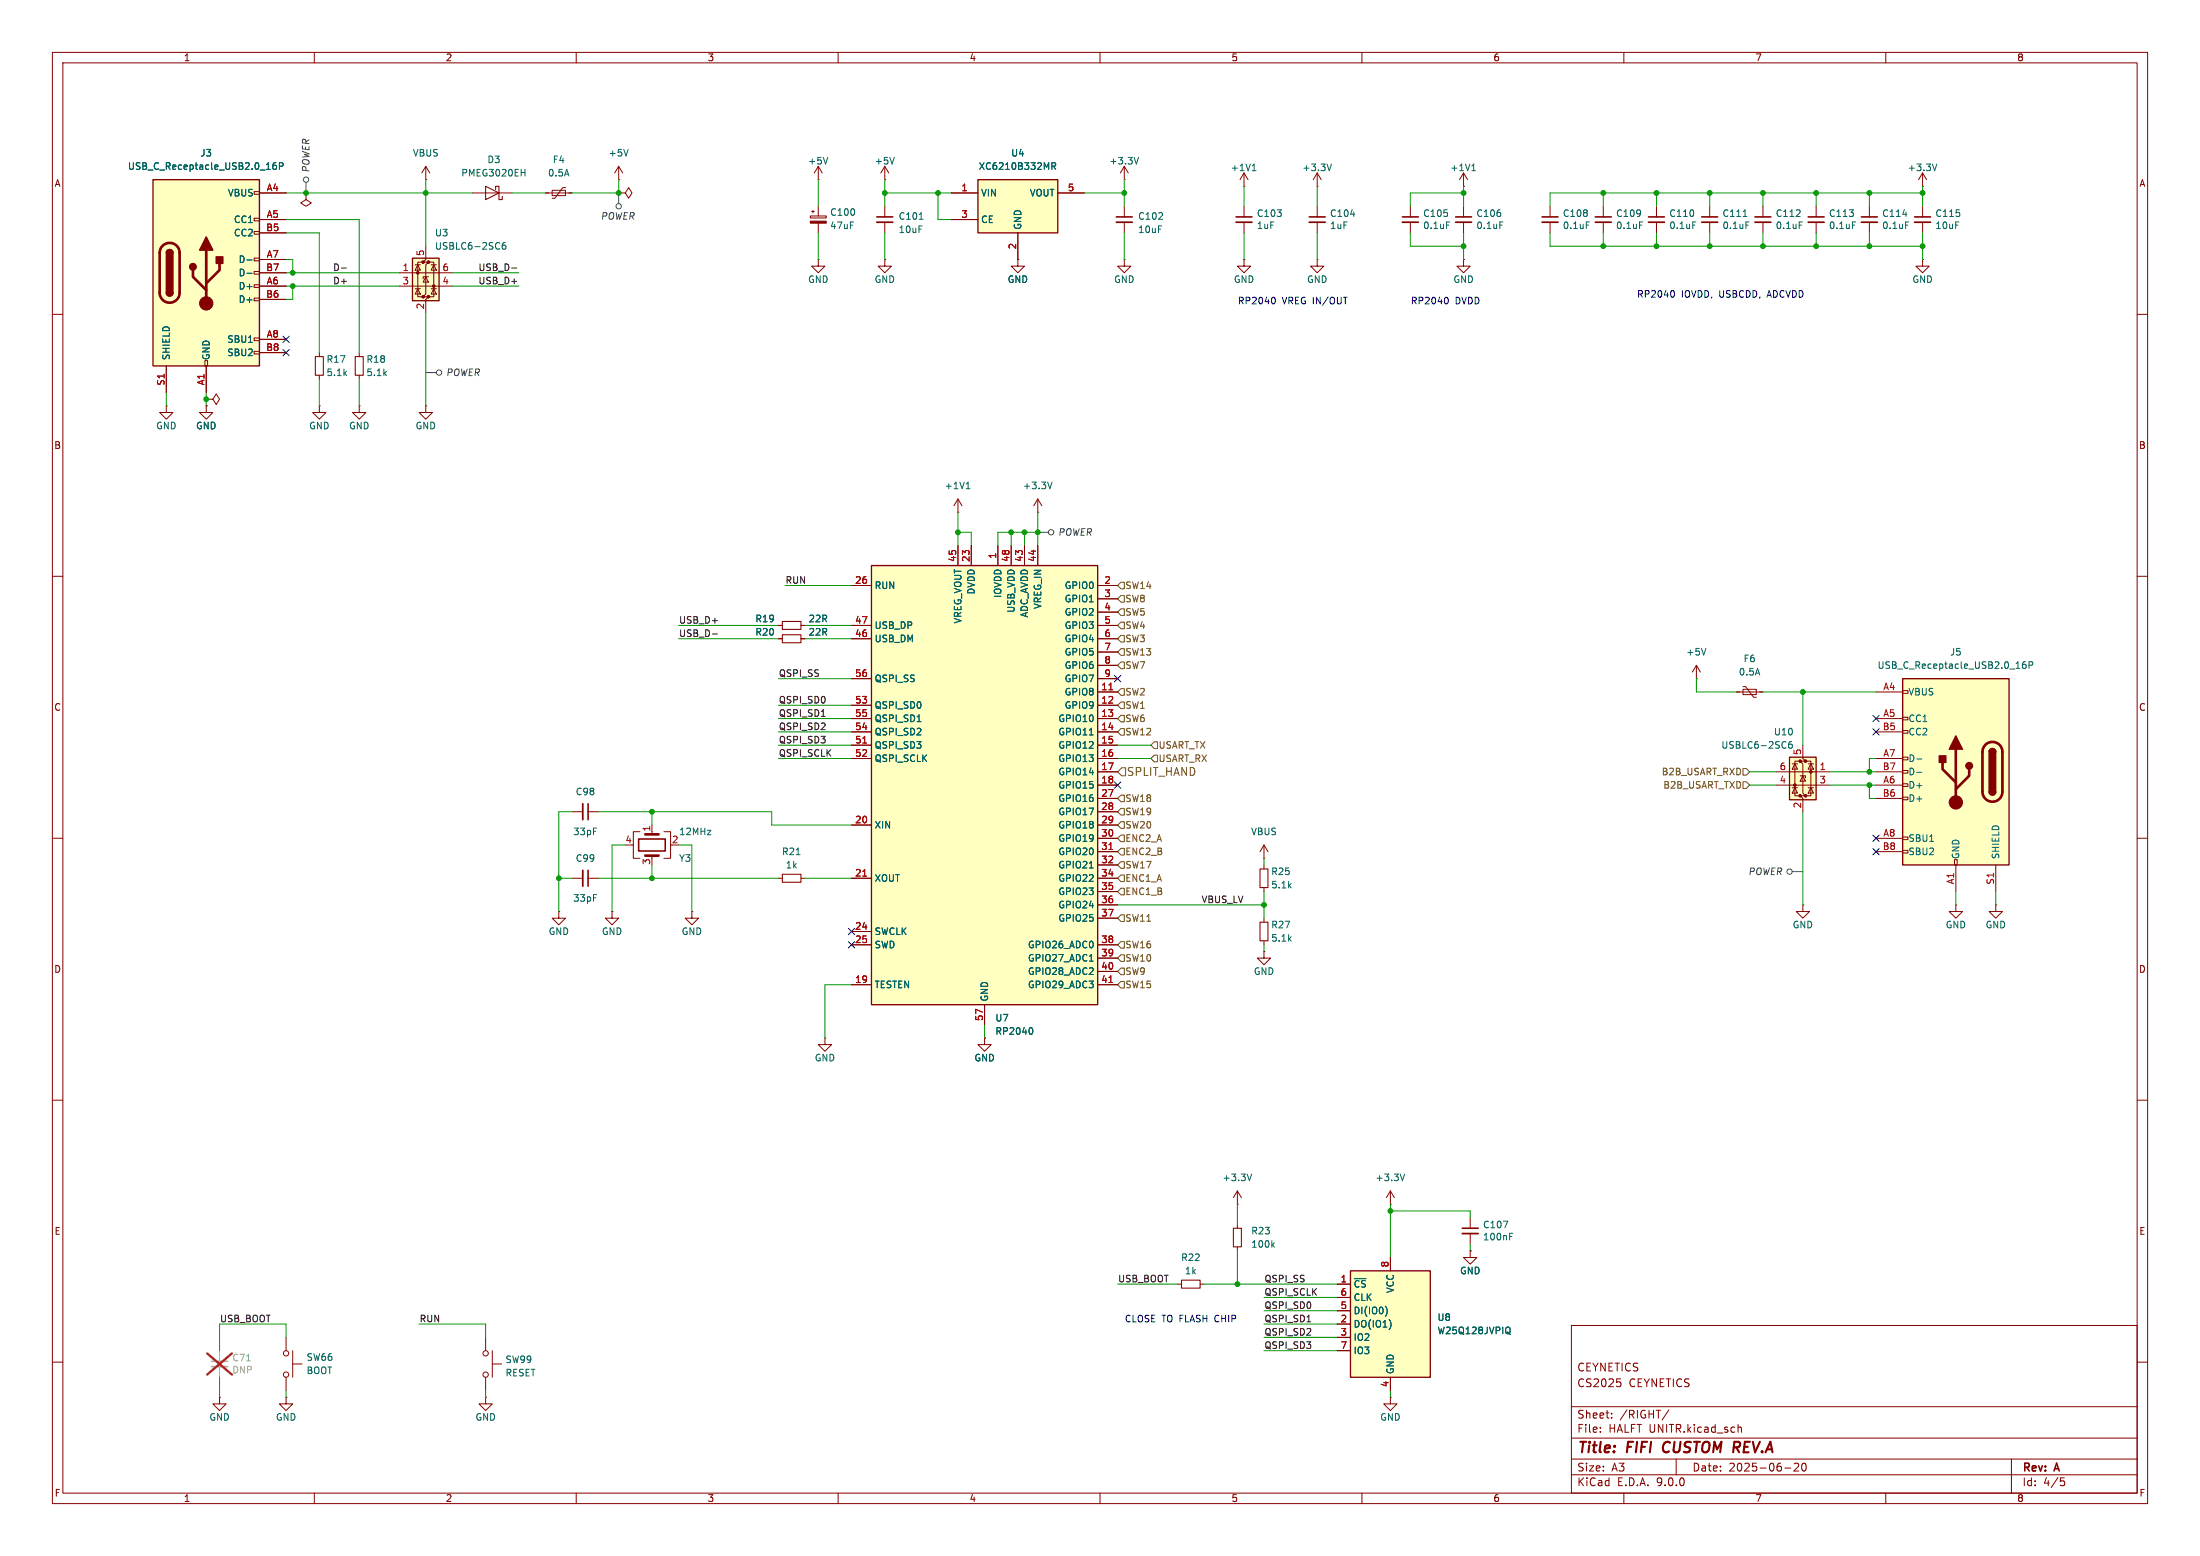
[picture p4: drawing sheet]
<svg xmlns="http://www.w3.org/2000/svg" width="420mm" height="297mm" viewBox="0 0 420 297" stroke-linecap="round" stroke-linejoin="round" font-family="sans-serif">
<g fill="none" stroke="#840000" stroke-width=".19">
<path d="M10 10h400v277h-400zM12 12h396v273h-396zM60 10v2M110 10v2M160 10v2M210 10v2M260 10v2M310 10v2M360 10v2M58.4 36.8v1.3l1 .6-1 .7-1-.7 1-.6M58.4 36.8h.1M81.3 34.3h.1"/>
<path d="M81.3 31.8l-.8 1.2M81.3 31.8l.7 1.2M81.3 31.8v2.5M316.2 39.4v2M326.4 39.4v2M336.5 39.4v2M346.7 39.4v2M316.2 42.4v2.1M326.4 42.4v2.1M336.5 42.4v2.1M346.7 42.4v2.1M10 60h2"/>
<path d="M68.6 67.3v.8M68.6 71.6v.8M408 60h2M10 110h2M408 110h2M323.8 129.5h.1M323.8 127l.8 1.3M323.8 127l-.7 1.3M323.8 127v2.5M331.5 132.1h5M332.7 131.6h2.6v1h-2.6zM332.7 131.1h.5l1.6 2h.5"/>
<path d="M10 160h2M408 160h2M132.1 174v1.3h1.2l-1.2 1.2-1.3-1.2h1.3M132.1 174h.1M148.6 167.6h.8M152.9 167.6h.8M10 210h2M408 210h2M300 253h108v32h-108zM10 260h2M300 278.5h108M300 274.5h108"/>
<path d="M300 268.5h108M305.5 273.2v.2M305.5 272.5v.1M307.7 270.5v.2M307.7 269.8v.1M308.7 263.2h.7M309.2 263.8l.2 .2v.4l-.2 .3M318.6 269.1l-1.3 1.9M320 278.5v3M331.8 271.9v1.5M331.8 272.5l.2-.1 .4 .1v.9M342.5 279.4l.6-.1 .2 .1 .1 .3-1 1.1h1"/>
<path d="M344.1 279.4l.2-.1a.8 .8 0 0 1 .5 .7 .8 .8 0 0 1-.5 .8l-.2-.2-.2-.4zM384 278.5v6.5M408 260h2M60 285v2M110 285v2M160 285v2M210 285v2M260 285v2M300 281.5h108M310 285v2M340.7 280.2h1.2M360 285v2"/>
<path d="M393.4 282.1h.7M393.5 282.7h.4l.3 .2-.2 .6-.5 .1"/>
</g>
<path d="M317.7 275.5a1.27 1.27 0 0 0 0 1.6" fill="none" stroke="#840000" stroke-width=".4"/>
<path d="M67.8 68.1h1.5v3.5h-1.5zM149.4 166.9h3.5v1.5h-3.5z" fill="none" stroke="#840000" stroke-width=".2"/>
<path d="M314.7 41.4h3.1M324.9 41.4h3M335 41.4h3.1M345.2 41.4h3" fill="none" stroke="#840000" stroke-width=".3"/>
<path d="M314.7 42.4h3.1M324.9 42.4h3M335 42.4h3.1M345.2 42.4h3" fill="none" stroke="#840000" stroke-width=".33"/>
<path d="M323.2 42.4h.6M332.8 41.3h.7M333.3 42.4h.6M343.5 42.4h.6M353.6 42.4h.6M325.7 123.8l-.5 1.2M152 163.1h.7" fill="none" stroke="#006464" stroke-width=".19"/>
<path d="M363.2 129.5h20.3v35.6h-20.3z" fill="#ffffc2"/>
<g fill="none" stroke="#840000" stroke-width=".19">
<path d="M358.1 132.1h5.1M358.1 137.2h5.1M358.1 139.7h5.1M363.2 131.8h1v.5h-1zM363.2 136.9h1v.5h-1zM363.2 139.4h1v.6h-1zM358.1 144.8h5.1M358.1 147.3h5.1M358.1 149.9h5.1M358.1 152.4h5.1M363.2 144.5h1v.5h-1zM363.2 147.1h1v.5h-1z"/>
<path d="M363.2 149.6h1v.5h-1zM363.2 152.1h1v.6h-1zM363.2 159.8h1v.5h-1zM358.1 160h5.1M358.1 162.6h5.1M363.2 162.3h1v.5h-1zM373.1 164.1h.5v1h-.5zM373.4 165.1v5.1M381 165.1v5.1"/>
</g>
<path d="M363.2 129.5h20.3v35.6h-20.3zM379.7 143.5a.64 .64 0 0 1 .7-.6 .64 .64 0 0 1 .6 .6M379.7 151.1a.64 .64 0 0 0 .7 .7 .64 .64 0 0 0 .6-.7" fill="none" stroke="#840000" stroke-width=".25"/>
<path d="M370.8 145.5v1.3l2.6 2.6M373.4 143v10.2M375.9 146.8v1.3l-2.5 2.5M379 142.2a1.91 1.91 0 0 1 2.1-.4 1.91 1.91 0 0 1 1.2 1.7v7.6a1.91 1.91 0 0 1-1.9 1.9 1.91 1.91 0 0 1-1.9-1.9v-7.7l.1-.7z" fill="none" stroke="#840000" stroke-width=".51"/>
<g fill="#840000" stroke="#840000" stroke-width=".25">
<path d="M379.7 143.5h1.3v7.6h-1.3z"/>
<path d="M379.9 143.1a.64 .64 0 0 1 .7-.2 .64 .64 0 0 1 .4 .6h-1.3z"/>
<path d="M379.7 151.1h1.3a.64 .64 0 0 1-.6 .7 .64 .64 0 0 1-.7-.7z"/>
<path d="M373.4 140.5l1.2 2.5h-2.5z"/>
<path d="M370.2 144.3h1.3v1.2h-1.3z"/>
<circle cx="375.9" cy="146.2" r=".63"/>
</g>
<circle cx="373.4" cy="153.2" r="1.27" fill="#840000" stroke="#840000" stroke-width=".19"/>
<path d="M386.7 126.3l-.4 .1a.86 .86 0 0 0 0 1.2l.4-.1 .1-.5-.2-.2-.4 .1-.1 .1M387.3 127l.7-.1 .1-.2-.1-.3-.7-.1v1.3M365.9 144.9h1M365.9 147.4h1" fill="none" stroke="#006464" stroke-width=".19"/>
<path d="M78.7 49.3h5.1v8.1h-5.1z" fill="#ffffc2"/>
<g fill="#840000" stroke="#840000" stroke-width=".19">
<circle cx="79.8" cy="52.1" r=".25"/>
<circle cx="80.8" cy="50" r=".25"/>
<circle cx="80.8" cy="56.6" r=".25"/>
<circle cx="81.8" cy="50" r=".25"/>
<circle cx="81.8" cy="56.6" r=".25"/>
<circle cx="82.8" cy="54.6" r=".25"/>
</g>
<g fill="none" stroke="#840000" stroke-width=".19">
<path d="M367 39.4v2M76.2 52.1h10.2M76.2 54.6h10.2M79.2 55.1h1.1M79.2 50.5h1.1M79.8 50.5l.5 1.1h-1.1zM79.8 55.1l.5 1h-1.1zM80.8 50h-1v6.6h1M81.3 47v2.5l-.5 .5h1l-.5 .5v5.6l-.5 .5h1l-.5 .6v2.5M81.3 52.8l.5 1h-1zM81.8 52.8h-1v.4M81.8 50h1v6.6h-1"/>
<path d="M82.3 55.1h1M82.3 50.5h1M82.8 50.5l.5 1.1h-1zM82.8 55.1l.5 1h-1zM367 49.5v1.3h1.3l-1.3 1.3-1.2-1.3h1.2M367 49.5h.1M367 42.4v2.1M344.2 172.7v1.3h-1.3l1.3 1.3 1.2-1.3h-1.2M344.2 172.7h.1M373.4 172.7v1.3h-1.3l1.3 1.3 1.2-1.3h-1.2M373.4 172.7h.1M381 172.7v1.3h-1.3l1.3 1.3 1.3-1.3h-1.3"/>
<path d="M381 172.7h.1M157.5 198.1v1.3h1.2l-1.2 1.3-1.3-1.3h1.3M157.5 198.1h.1M188 198.1v1.3h1.2l-1.2 1.3-1.3-1.3h1.3M188 198.1h.1"/>
</g>
<path d="M78.7 49.3h5.1v8.1h-5.1z" fill="none" stroke="#840000" stroke-width=".25"/>
<path d="M96.5 46.3l-.4 .1a.86 .86 0 0 0 0 1.2l.4-.2 .1-.4-.3-.2h-.3l-.1 .2" fill="none" stroke="#006464" stroke-width=".19"/>
<path d="M365.5 41.4h3.1" fill="none" stroke="#840000" stroke-width=".3"/>
<path d="M365.5 42.4h3.1" fill="none" stroke="#840000" stroke-width=".33"/>
<path d="M341.6 144.5h5.1v8.2h-5.1z" fill="#ffffc2"/>
<g fill="#840000" stroke="#840000" stroke-width=".19">
<circle cx="345.7" cy="147.3" r=".25"/>
<circle cx="344.7" cy="145.3" r=".25"/>
<circle cx="344.7" cy="151.9" r=".25"/>
<circle cx="343.7" cy="145.3" r=".25"/>
<circle cx="343.7" cy="151.9" r=".25"/>
<circle cx="342.6" cy="149.9" r=".25"/>
</g>
<g fill="none" stroke="#840000" stroke-width=".19">
<path d="M339.1 147.3h10.1M339.1 149.9h10.1M342.1 150.4h1.1M342.1 145.8h1.1M342.6 145.8l.6 1h-1.1zM342.6 150.4l.6 1h-1.1zM343.7 148.1h1v.4M343.7 145.3h-1.1v6.6h1.1M344.2 142.2v2.6l.5 .5h-1l.5 .5v5.6l.5 .5h-1l.5 .5v2.5M344.2 148.1l.5 1h-1zM344.7 145.3h1v6.6h-1M345.2 150.4h1"/>
<path d="M345.2 145.8h1M345.7 145.8l.5 1h-1zM345.7 150.4l.5 1h-1z"/>
</g>
<path d="M341.6 144.5h5.1v8.2h-5.1z" fill="none" stroke="#840000" stroke-width=".25"/>
<path d="M342 141.5l-.3 .1a.86 .86 0 0 0 0 1.2l.4-.1 .1-.4-.3-.3-.3 .1-.2 .2" fill="none" stroke="#006464" stroke-width=".19"/>
<path d="M166.4 108h43.1v83.8h-43.1z" fill="#ffffc2"/>
<path d="M166.4 108h43.1v83.8h-43.1z" fill="none" stroke="#840000" stroke-width=".25"/>
<g fill="none" stroke="#840000" stroke-width=".19">
<path d="M90.2 36.8h7.6M104.1 36.8h5.1M105.4 36.3h2.5v1h-2.5zM107.9 35.8h-.5l-1.5 2h-.5M118.1 36.8h1.3l.6-1 .6 1-.6 1-.6-1M118.1 36.8h.1M118.1 34.3h.1M118.1 31.8l-.8 1.2M118.1 31.8l.8 1.2M118.1 31.8v2.5M156.2 34.3h.1M156.2 31.8v2.5"/>
<path d="M156.2 39.4v1.8M156.2 31.8l-.8 1.2M156.2 31.8l.8 1.2M168.9 34.3h.1M168.9 31.8v2.5M168.9 39.4v2M168.9 31.8l-.8 1.2M168.9 31.8l.8 1.2M214.6 34.3h.1M214.6 31.8l-.7 1.2M214.6 31.8l.8 1.2M214.6 31.8v2.5"/>
<path d="M269.2 39.4v2M279.4 35.6h.1M279.4 33v2.6M279.4 39.4v2M279.4 33l-.8 1.3M279.4 33l.8 1.3M295.9 39.4v2M306.1 39.4v2M154.7 41.2h3v.4h-3zM154.9 40.4h.5M155.2 40.1v.5M156.2 49.5v1.3h1.3l-1.3 1.3-1.3-1.3h1.3"/>
<path d="M156.2 49.5h.1M156.2 42.6v1.9M168.9 49.5v1.3h1.3l-1.3 1.3-1.3-1.3h1.3M168.9 49.5h.1M168.9 42.4v2.1M214.6 49.5v1.3h-1.2l1.2 1.3 1.3-1.3h-1.3M214.6 49.5h.1M251.5 49.5v1.3h1.2l-1.2 1.3-1.3-1.3h1.3M251.5 49.5h.1M269.2 42.4v2.1M279.4 49.5v1.3h1.3l-1.3 1.3-1.3-1.3h1.3M279.4 49.5h.1"/>
<path d="M279.4 42.4v2.1M295.9 42.4v2.1M306.1 42.4v2.1M198.1 97.8h.1M198.1 95.3v2.5M198.1 95.3l-.7 1.2M198.1 95.3l.8 1.2M162.6 111.8h3.8M162.6 119.4h3.8M182.9 104.1v3.9M185.4 104.1v3.9M190.5 104.1v3.9"/>
<path d="M193 104.1v3.9M195.6 104.1v3.9M198.1 104.1v3.9M209.5 111.8h3.9M209.5 119.4h3.9M209.5 114.3h3.9M209.5 116.8h3.9M162.6 121.9h3.8M162.6 129.5h3.8M162.6 134.6h3.8M162.6 137.2h3.8M162.6 139.7h3.8"/>
<path d="M209.5 121.9h3.9M209.5 129.5h3.9M209.5 134.6h3.9M209.5 137.2h3.9M209.5 139.7h3.9M209.5 124.5h3.9M209.5 127h3.9M209.5 132.1h3.9M109.2 154.9h2.1M112.3 154.9h2M122.2 158.8h-1.3v5h1.3M124.5 157.5v1.3"/>
<path d="M126.7 158.8h1.3v5h-1.3M162.6 142.2h3.8M162.6 144.8h3.8M162.6 157.5h3.8M209.5 142.2h3.9M209.5 144.8h3.9M209.5 157.5h3.9M209.5 147.3h3.9M209.5 149.9h3.9M209.5 152.4h3.9M209.5 154.9h3.9M106.7 174v1.3h1.2l-1.2 1.2-1.3-1.2h1.3"/>
<path d="M106.7 174h.1M109.2 167.6h2.1M112.3 167.6h2M116.8 174v1.3h1.3l-1.3 1.2-1.2-1.2h1.2M116.8 174h.1M120.6 161.3h.3M124.5 163.3v.5M162.6 167.6h3.8M162.6 177.8h3.8M209.5 167.6h3.9M209.5 160h3.9M209.5 162.6h3.9"/>
<path d="M209.5 165.1h3.9M209.5 170.2h3.9M209.5 172.7h3.9M209.5 175.3h3.9M162.6 180.3h3.8M162.6 188h3.8M188 191.8v3.8M209.5 180.3h3.9M209.5 188h3.9M209.5 182.9h3.9M209.5 185.4h3.9M265.4 229.9h.1"/>
<path d="M265.4 227.3l-.7 1.3M265.4 227.3l.8 1.3M265.4 227.3v2.6M54.6 255.3v2.5M55.9 257.8v5.1M92.7 255.3v2.5M94 257.8v5.1M224.8 245.1h.8M229.1 245.1h.8M41.9 266.7v1.3h1.3l-1.3 1.2-1.3-1.2h1.3M41.9 266.7h.1M54.6 266.7v1.3h1.3l-1.3 1.2-1.3-1.2h1.3"/>
<path d="M54.6 266.7h.1M54.6 262.9v2.5M55.9 260.3h1.8M92.7 262.9v2.5M94 260.3h1.8"/>
<circle cx="54.6" cy="258.3" r=".51"/>
<circle cx="92.7" cy="258.3" r=".51"/>
<circle cx="54.6" cy="262.4" r=".51"/>
<circle cx="92.7" cy="262.4" r=".51"/>
</g>
<g fill="none" stroke="#006464" stroke-width=".19">
<path d="M99.5 32.9h.7M100.2 32.3v1.3M119.9 28.5l-.4 1.3M158 30l-.4 1.3M170.7 30l-.4 1.3M217.4 30l-.5 1.3M281 32.6h.7M281.1 31.6l.2-.3v1.3M175.5 41.9h.7M276.2 42.4h.6M286.3 42.4h.6M302.8 42.4h.6"/>
<path d="M313 42.4h.6M200.8 92l-.4 1.3M175.1 137.7h.7M208 140.3h.7M208 165.7h.7M196.9 196.2a.79 .79 0 0 1 0 1.2M208 183.5h.7M268.2 224.1l-.5 1.3"/>
</g>
<path d="M211.7 131.7h.7M164.7 141.8h.7M164.7 167.2h.7M211.7 162.1h.7M211.7 187.5h.7" fill="none" stroke="#a90000" stroke-width=".19"/>
<path d="M167.4 41.4h3M267.7 41.4h3.1M277.9 41.4h3M294.4 41.4h3M304.5 41.4h3.1M112.3 153.4v3.1M112.3 166.1v3.1M121.9 160.1h5.1v2.3h-5.1z" fill="none" stroke="#840000" stroke-width=".3"/>
<path d="M167.4 42.4h3M267.7 42.4h3.1M277.9 42.4h3M294.4 42.4h3M304.5 42.4h3.1M111.3 153.4v3.1M111.3 166.1v3.1" fill="none" stroke="#840000" stroke-width=".33"/>
<path d="M154.7 42.2h3v.4h-3z" fill="#840000" stroke="#840000" stroke-width=".19"/>
<path d="M123.2 159.3h2.5M123.2 163.3h2.5" fill="none" stroke="#840000" stroke-width=".51"/>
<path d="M92.7 35.6l2.5 1.2-2.5 1.3zM94.6 36.2v-.6h.6v2.5h.7v-.6M225.6 244.3h3.5v1.6h-3.5z" fill="none" stroke="#840000" stroke-width=".2"/>
<path d="M40.4 259.8h3" fill="none" stroke="#a1a1a1" stroke-width=".3"/>
<path d="M40.4 260.9h3" fill="none" stroke="#a1a1a1" stroke-width=".33"/>
<path d="M41.9 257.8v2M41.9 260.9v2" fill="none" stroke="#a1a1a1" stroke-width=".19"/>
<path d="M47.1 259.8h.7" fill="none" stroke="#989898" stroke-width=".19"/>
<path d="M39.5 258.3l4.8 4.1M44.3 258.3l-4.8 4.1" fill="none" stroke="#e12e31" stroke-width=".46"/>
<path d="M186.7 34.3h15.2v10.2h-15.2z" fill="#ffffc2"/>
<path d="M186.7 34.3h15.2v10.2h-15.2z" fill="none" stroke="#840000" stroke-width=".25"/>
<g fill="none" stroke="#840000" stroke-width=".19">
<path d="M181.6 36.8h5.1M201.9 36.8h5.1M181.6 41.9h5.1M194.3 49.5v1.3h-1.3l1.3 1.3 1.3-1.3h-1.3M194.3 49.5h.1M194.3 44.5v5M182.9 97.8h.1M182.9 95.3l-.8 1.2M182.9 95.3l.7 1.2M182.9 95.3v2.5M241.3 175.3v.7M241.3 179.6v.7"/>
<path d="M241.3 181.6v1.3h-1.3l1.3 1.3 1.3-1.3h-1.3M241.3 181.6h.1M236.2 229.9h.1M236.2 227.3v2.6M236.2 233.7v.7M236.2 238v.8M236.2 227.3l-.7 1.3M236.2 227.3l.8 1.3M92.7 266.7v1.3h1.3l-1.3 1.2-1.3-1.2h1.3M92.7 266.7h.1"/>
</g>
<path d="M200.8 31.7h.6l.1-.2v-.3l-.7-.1v1.2M201.1 31.7l.4 .6M184.5 93.3h.7M184.6 92.3l.2-.3v1.3M238.9 224.1l-.4 1.3M242.9 237.6l.4 .5M243.3 237.2l-.5 .5" fill="none" stroke="#006464" stroke-width=".19"/>
<path d="M240.5 176h1.6v3.6h-1.6zM235.5 234.4h1.5v3.6h-1.5z" fill="none" stroke="#840000" stroke-width=".2"/>
<path d="M257.8 242.6h15.2v20.3h-15.2z" fill="#ffffc2"/>
<path d="M257.8 242.6h15.2v20.3h-15.2z" fill="none" stroke="#840000" stroke-width=".25"/>
<g fill="none" stroke="#840000" stroke-width=".19">
<path d="M214.6 39.4v2M237.5 35.6h.1M237.5 33l-.8 1.3M237.5 33l.8 1.3M237.5 33v2.6M237.5 39.4v2M251.5 35.6h.1M251.5 33l-.8 1.3M251.5 33l.7 1.3M251.5 33v2.6M251.5 39.4v2M214.6 42.4v2.1"/>
<path d="M237.5 49.5v1.3h1.3l-1.3 1.3-1.3-1.3h1.3M237.5 49.5h.1M237.5 42.4v2.1M251.5 42.4v2.1M148.6 119.4h.8M152.9 119.4h.8M148.6 121.9h.8M152.9 121.9h.8M241.3 165.1v.8M241.3 169.4v.8M280.7 238.8v1.2h1.2l-1.2 1.3-1.3-1.3h1.3M280.7 238.8h.1"/>
<path d="M280.7 232.4v2M280.7 235.5v2M255.3 245.1h2.5M255.3 247.6h2.5M255.3 250.2h2.5M255.3 252.7h2.5M255.3 255.3h2.5M255.3 257.8h2.5M265.4 240v2.6M265.4 266.7v1.3h1.3l-1.3 1.2-1.2-1.2h1.2M265.4 266.7h.1M265.4 262.9v2.5"/>
</g>
<path d="M239.1 32.6h.7M239.2 31.6l.2-.3v1.3M254.2 31.3l-.4 1.3M257.8 40.9h.8M287 233.1h.8l-.5 1.3M288.2 236h.4M288.2 235.4h.6M264.5 249.4a1.49 1.49 0 0 1 0 1.8M265.5 252.4v.8M287.7 253.3a.43 .43 0 0 1 .6 .4v.5a.43 .43 0 0 1-.6 .4M287.9 254.3l.4 .4" fill="none" stroke="#006464" stroke-width=".19"/>
<path d="M149.4 118.6h3.5v1.5h-3.5zM149.4 121.2h3.5v1.5h-3.5zM240.5 165.9h1.6v3.5h-1.6z" fill="none" stroke="#840000" stroke-width=".2"/>
<path d="M213.1 41.4h3.1M236 41.4h3M249.9 41.4h3.1M279.1 234.4h3.1" fill="none" stroke="#840000" stroke-width=".3"/>
<path d="M213.1 42.4h3.1M236 42.4h3M249.9 42.4h3.1M279.1 235.5h3.1" fill="none" stroke="#840000" stroke-width=".33"/>
<path d="M29.2 34.3h20.3v35.6h-20.3z" fill="#ffffc2"/>
<g fill="none" stroke="#840000" stroke-width=".19">
<path d="M48.5 36.6h1v.5h-1zM49.5 36.8h5.1M181.6 36.8h5.1M201.9 36.8h5.1M356.9 39.4v2M367 35.6h.1M367 33l-.7 1.3M367 33l.8 1.3M367 33v2.6M48.5 41.7h1v.5h-1zM48.5 44.2h1v.5h-1zM48.5 49.3h1v.5h-1z"/>
<path d="M48.5 51.8h1v.5h-1zM48.5 54.4h1v.5h-1zM48.5 56.9h1v.5h-1zM49.5 41.9h5.1M49.5 44.5h5.1M49.5 49.5h5.1M49.5 52.1h5.1M49.5 54.6h5.1M49.5 57.2h5.1M181.6 41.9h5.1M194.3 49.5h.1M194.3 44.5v5"/>
<path d="M356.9 42.4v2.1M31.7 77.5v1.2h1.3l-1.3 1.3-1.2-1.3h1.2M31.7 77.5h.1M31.7 69.9v5M39.1 68.8h.5v1.1h-.5zM39.4 77.5v1.2h1.2l-1.2 1.3-1.3-1.3h1.3M39.4 77.5h.1M39.4 76.2h1.2l.7-1 .6 1-.6 1-.7-1M39.4 76.2h.1M39.4 69.9v5M48.5 64.5h1v.5h-1zM48.5 67.1h1v.5h-1z"/>
<path d="M49.5 64.8h5.1M49.5 67.3h5.1M61 77.5v1.2h1.2l-1.2 1.3-1.3-1.3h1.3M61 77.5h.1M61 67.3v.8M61 71.6v.8M68.6 77.5v1.2h1.2l-1.2 1.3-1.3-1.3h1.3M68.6 77.5h.1M81.3 77.5v1.2h1.2l-1.2 1.3-1.3-1.3h1.3M81.3 77.5h.1M148.6 119.4h.8M152.9 119.4h.8"/>
<path d="M162.6 119.4h3.8M162.6 111.8h3.8M182.9 104.1v3.9M185.4 104.1v3.9M190.5 104.1v3.9M193 104.1v3.9M195.6 104.1v3.9M198.1 104.1v3.9M209.5 119.4h3.9M209.5 111.8h3.9M209.5 114.3h3.9M209.5 116.8h3.9"/>
<path d="M148.6 121.9h.8M152.9 121.9h.8M162.6 121.9h3.8M162.6 129.5h3.8M162.6 134.6h3.8M162.6 137.2h3.8M162.6 139.7h3.8M209.5 121.9h3.9M209.5 129.5h3.9M209.5 134.6h3.9M209.5 137.2h3.9M209.5 139.7h3.9"/>
<path d="M209.5 124.5h3.9M209.5 127h3.9M209.5 132.1h3.9M162.6 142.2h3.8M162.6 144.8h3.8M162.6 157.5h3.8M209.5 142.2h3.9M209.5 144.8h3.9M209.5 157.5h3.9M209.5 147.3h3.9M209.5 149.9h3.9M209.5 152.4h3.9"/>
<path d="M209.5 154.9h3.9M162.6 167.6h3.8M162.6 177.8h3.8M209.5 167.6h3.9M209.5 160h3.9M209.5 162.6h3.9M209.5 165.1h3.9M209.5 170.2h3.9M209.5 172.7h3.9M209.5 175.3h3.9M241.3 163.8h.1M241.3 161.3l-.8 1.3"/>
<path d="M241.3 161.3l.8 1.3M241.3 161.3v2.5M162.6 180.3h3.8M162.6 188h3.8M188 198.1h.1M188 191.8v3.8M209.5 180.3h3.9M209.5 188h3.9M209.5 182.9h3.9M209.5 185.4h3.9M280.7 238.8h.1M255.3 245.1h2.5"/>
<path d="M255.3 247.6h2.5M255.3 250.2h2.5M255.3 252.7h2.5M255.3 255.3h2.5M255.3 257.8h2.5M265.4 240v2.6M265.4 262.9v2.5"/>
</g>
<path d="M29.2 34.3h20.3v35.6h-20.3zM31.7 48.3a.64 .64 0 0 1 .7-.7 .64 .64 0 0 1 .6 .7M31.7 55.9a.64 .64 0 0 0 .7 .6 .64 .64 0 0 0 .6-.6" fill="none" stroke="#840000" stroke-width=".25"/>
<path d="M31 46.9a1.9 1.9 0 0 1 2.1-.4 1.9 1.9 0 0 1 1.2 1.8v7.6a1.91 1.91 0 0 1-1.9 1.9 1.91 1.91 0 0 1-1.9-1.9v-7.8l.2-.6zM36.8 51.6v1.2l2.6 2.6M39.4 47.8v10.1M41.9 50.3v1.3l-2.5 2.5" fill="none" stroke="#840000" stroke-width=".51"/>
<g fill="#840000" stroke="#840000" stroke-width=".25">
<path d="M31.7 48.3h1.3v7.6h-1.3z"/>
<path d="M31.9 47.8a.64 .64 0 0 1 .7-.1 .64 .64 0 0 1 .4 .6h-1.3z"/>
<path d="M31.7 55.9h1.3a.64 .64 0 0 1-.6 .6 .64 .64 0 0 1-.7-.6z"/>
<path d="M39.4 45.2l1.2 2.6h-2.5z"/>
<path d="M41.3 49h1.2v1.3h-1.2z"/>
<circle cx="36.8" cy="50.9" r=".63"/>
</g>
<circle cx="39.4" cy="57.9" r="1.27" fill="#840000" stroke="#840000" stroke-width=".19"/>
<g fill="none" stroke="#006464" stroke-width=".19">
<path d="M52.7 31.1h-.4a.86 .86 0 0 0 0 1.2l.4-.1 .1-.4-.2-.3-.4 .1-.1 .2M53.3 31.7h.6l.2-.2-.1-.3-.7-.1v1.2M200.8 31.7h.6l.1-.2v-.3l-.7-.1v1.2M201.1 31.7l.4 .6M369.8 31.3l-.5 1.3M47.1 49.6h1M47.1 52.2h1M363.2 40.9h.8M363.8 42.4h.6M175.1 137.7h.7M208 140.3h.7M208 165.7h.7"/>
<path d="M196.9 196.2a.79 .79 0 0 1 0 1.2M208 183.5h.7M264.5 249.4a1.49 1.49 0 0 1 0 1.8M265.5 252.4v.8M287.7 253.3a.43 .43 0 0 1 .6 .4v.5a.43 .43 0 0 1-.6 .4M287.9 254.3l.4 .4"/>
</g>
<path d="M60.2 68.1h1.5v3.5h-1.5z" fill="none" stroke="#840000" stroke-width=".2"/>
<path d="M355.3 41.4h3.1" fill="none" stroke="#840000" stroke-width=".3"/>
<path d="M355.3 42.4h3.1" fill="none" stroke="#840000" stroke-width=".33"/>
<g fill="none" stroke="#484848" stroke-width=".19">
<path d="M58.4 34.8v2M118.1 36.8v2.1M81.3 71.1h2M198.1 101.6h2.1M342.1 166.4h2.1"/>
<circle cx="58.4" cy="34.3" r=".51"/>
<circle cx="118.1" cy="39.4" r=".51"/>
<circle cx="83.8" cy="71.1" r=".51"/>
<circle cx="200.7" cy="101.6" r=".51"/>
<circle cx="341.6" cy="166.4" r=".51"/>
</g>
<g fill="none" stroke="#725600" stroke-width=".19">
<path d="M214 111.1h.6v1.3h-.6l-.6-.6zM214 113.7h.6v1.2h-.6l-.6-.6zM214 116.2h.6v1.3h-.6l-.6-.7zM214 118.7h.6v1.3h-.6l-.6-.6zM214 123.8h.6v1.3h-.6l-.6-.6zM214 126.4h.6v1.2h-.6l-.6-.6zM214 139.1h.6v1.2h-.6l-.6-.6zM214 136.5h.6v1.3h-.6l-.6-.6zM214 134h.6v1.3h-.6l-.6-.7zM214 131.4h.6v1.3h-.6l-.6-.6zM214 121.3h.6v1.3h-.6l-.6-.7zM214 151.8h.6v1.2h-.6l-.6-.6z"/>
<path d="M214 154.3h.6v1.3h-.6l-.6-.7zM214 156.8h.6v1.3h-.6l-.6-.6zM214 159.4h.6v1.3h-.6l-.6-.7zM214.1 146.6h.8v1.5h-.8l-.7-.8zM220.3 141.6h.7v1.3h-.7l-.6-.7zM220.3 144.1h.7v1.3h-.7l-.6-.6zM332.7 149.2h.7l.6 .7-.6 .6h-.7zM332.7 146.7h.7l.6 .6-.6 .7h-.7zM214 167h.6v1.3h-.6l-.6-.7zM214 174.6h.6v1.3h-.6l-.6-.6zM214 179.7h.6v1.3h-.6l-.6-.7zM214 164.5h.6v1.2h-.6l-.6-.6z"/>
<path d="M214 161.9h.6v1.3h-.6l-.6-.6zM214 169.5h.6v1.3h-.6l-.6-.6zM214 182.2h.6v1.3h-.6l-.6-.6zM214 187.3h.6v1.3h-.6l-.6-.6zM214 184.8h.6v1.3h-.6l-.6-.7z"/>
</g>
<path d="M65.2 51.2h.9M97.7 51.2h1M136 121h1M156.8 136.7h.7M249.5 252.3h.7" fill="none" stroke="#0f0f0f" stroke-width=".19"/>
<g fill="none" stroke="#009600" stroke-width=".19">
<path d="M54.6 36.8h35.6M81.3 34.3v12.7M97.8 36.8h6.3M118.1 34.3v2.5h-8.9M156.2 34.3v5.1M168.9 36.8h12.7M168.9 34.3v5.1M179.1 36.8v5.1h2.5M207 36.8h7.6M214.6 34.3v5.1M237.5 35.6v3.8M251.5 35.6v3.8"/>
<path d="M279.4 36.8h-10.2v2.6M279.4 35.6v3.8M306.1 36.8v2.6M316.2 36.8v2.6M326.4 36.8v2.6M336.5 36.8v2.6M346.7 36.8v2.6M356.9 36.8v2.6M367 36.8h-71.1v2.6M367 35.6v3.8M54.6 44.5h6.4v22.8M54.6 41.9h14v25.4"/>
<path d="M54.6 49.5h1.3v2.6M54.6 54.6h21.6M54.6 52.1h21.6M55.9 54.6v2.6h-1.3M81.3 59.7v17.8M86.4 54.6h12.7M86.4 52.1h12.7M156.2 44.5v5M168.9 44.5v5M214.6 44.5v5M237.5 44.5v5M251.5 44.5v5"/>
<path d="M269.2 44.5v2.5h10.2M279.4 44.5v5M295.9 44.5v2.5h71.1M306.1 44.5v2.5M316.2 44.5v2.5M326.4 44.5v2.5M336.5 44.5v2.5M346.7 44.5v2.5M356.9 44.5v2.5M367 44.5v5M31.7 74.9v2.6M39.4 74.9v2.6"/>
<path d="M61 72.4v5.1M68.6 72.4v5.1M182.9 97.8v6.3M198.1 97.8v6.3M129.5 119.4h19.1M149.9 111.8h12.7M153.7 119.4h8.9M182.9 101.6h2.5v2.5M193 101.6v2.5M195.6 101.6v2.5M198.1 101.6h-7.6v2.5M129.5 121.9h19.1"/>
<path d="M148.6 139.7h14M148.6 134.6h14M148.6 129.5h14M148.6 137.2h14M153.7 121.9h8.9M323.8 129.5v2.6h7.7M336.5 132.1h21.6M344.2 132.1v10.1M109.2 154.9h-2.5v19.1M114.3 154.9h33v2.6h15.3M124.5 154.9v2.6M148.6 142.2h14"/>
<path d="M148.6 144.8h14M213.4 142.2h6.3M213.4 144.8h6.3M334 147.3h5.1M334 149.9h5.1M344.2 154.9v17.8M349.2 147.3h8.9M349.2 149.9h8.9M356.9 149.9v2.5h1.2M358.1 144.8h-1.2v2.5M106.7 167.6h2.5M114.3 167.6h34.3"/>
<path d="M119.4 161.3h-2.6v12.7M124.5 165.1v2.5M129.5 161.3h2.6v12.7M153.7 167.6h8.9M213.4 172.7h27.9M241.3 163.8v1.3M241.3 170.2v5.1M373.4 170.2v2.5M381 170.2v2.5M162.6 188h-5.1v10.1M188 195.6v2.5M241.3 180.3v1.3"/>
<path d="M236.2 229.9v3.8M236.2 238.8v6.3M265.4 231.1h15.3v1.3M265.4 229.9v10.1M280.7 237.5v1.3M54.6 255.3v-2.6h-12.7v5.1M80 252.7h12.7v2.6M213.4 245.1h11.4M229.9 245.1h25.4M241.3 252.7h14M241.3 247.6h14M241.3 255.3h14"/>
<path d="M241.3 250.2h14M241.3 257.8h14M41.9 262.9v3.8M54.6 265.4v1.3M92.7 265.4v1.3M265.4 265.4v1.3"/>
</g>
<g fill="none" stroke="#000084" stroke-width=".19">
<path d="M54 66.7l1.2 1.2M54 64.2l1.2 1.2M55.2 66.7l-1.2 1.2M55.2 64.2l-1.2 1.2M212.8 128.9l1.2 1.2M214 128.9l-1.2 1.2M357.5 136.6l1.2 1.2M357.5 139.1l1.2 1.2M358.7 136.6l-1.2 1.2M358.7 139.1l-1.2 1.2M212.8 149.3l1.2 1.2M214 149.3l-1.2 1.2"/>
<path d="M357.5 159.4l1.2 1.2M358.7 159.4l-1.2 1.2M162 177.2l1.2 1.2M162 179.7l1.2 1.2M163.2 177.2l-1.2 1.2M163.2 179.7l-1.2 1.2M357.5 162l1.2 1.2M358.7 162l-1.2 1.2"/>
</g>
<path d="M243.2 56.7a.79 .79 0 0 1 0 1.3M276.2 56.7a.79 .79 0 0 1 0 1.3M319.4 55.5a.79 .79 0 0 1 0 1.2" fill="none" stroke="#0000c2" stroke-width=".19"/>
<path d="M211.7 131.7h.7M164.7 141.8h.7M164.7 167.2h.7M211.7 162.1h.7M211.7 187.5h.7" fill="none" stroke="#a90000" stroke-width=".19"/>
<g fill="#009600" stroke="#009600" stroke-width=".19">
<circle cx="124.5" cy="154.9" r=".46"/>
<circle cx="124.5" cy="167.6" r=".46"/>
<circle cx="106.7" cy="167.6" r=".46"/>
<circle cx="55.9" cy="54.6" r=".46"/>
<circle cx="55.9" cy="52.1" r=".46"/>
<circle cx="39.4" cy="76.2" r=".46"/>
<circle cx="81.3" cy="36.8" r=".46"/>
<circle cx="58.4" cy="36.8" r=".46"/>
<circle cx="118.1" cy="36.8" r=".46"/>
<circle cx="214.6" cy="36.8" r=".46"/>
<circle cx="195.6" cy="101.6" r=".46"/>
<circle cx="265.4" cy="231.1" r=".46"/>
<circle cx="236.2" cy="245.1" r=".46"/>
<circle cx="168.9" cy="36.8" r=".46"/>
<circle cx="179.1" cy="36.8" r=".46"/>
<circle cx="198.1" cy="101.6" r=".46"/>
<circle cx="182.9" cy="101.6" r=".46"/>
<circle cx="193" cy="101.6" r=".46"/>
<circle cx="241.3" cy="172.7" r=".46"/>
<circle cx="356.9" cy="36.8" r=".46"/>
<circle cx="346.7" cy="36.8" r=".46"/>
<circle cx="336.5" cy="47" r=".46"/>
<circle cx="336.5" cy="36.8" r=".46"/>
<circle cx="326.4" cy="36.8" r=".46"/>
<circle cx="326.4" cy="47" r=".46"/>
<circle cx="316.2" cy="47" r=".46"/>
<circle cx="346.7" cy="47" r=".46"/>
<circle cx="344.2" cy="132.1" r=".46"/>
<circle cx="367" cy="47" r=".46"/>
<circle cx="356.9" cy="47" r=".46"/>
<circle cx="367" cy="36.8" r=".46"/>
<circle cx="356.9" cy="149.9" r=".46"/>
<circle cx="356.9" cy="147.3" r=".46"/>
<circle cx="316.2" cy="36.8" r=".46"/>
<circle cx="306.1" cy="47" r=".46"/>
<circle cx="306.1" cy="36.8" r=".46"/>
<circle cx="279.4" cy="36.8" r=".46"/>
<circle cx="279.4" cy="47" r=".46"/>
</g>
<g font-size="2.8" fill="#840000">
<text x="301" y="277.9">Title:</text>
<text x="310.6" y="277.9">FIFI</text>
<text x="318.3" y="277.9">CUSTOM REV.A</text>
</g>
<text font-size="2.1" fill="#725600" x="215" y="148.3">SPLIT_HAND</text>
<g font-size="2.1" fill="#840000">
<text x="301" y="262">CEYNETICS</text>
<text x="301" y="265">CS2025</text>
<text x="310.9" y="265">CEYNETICS</text>
<text x="301" y="273.7">File:</text>
<text x="301" y="271">Sheet:</text>
<text x="307.1" y="273.7">HALFT UNITR.kicad_sch</text>
<text x="309.2" y="271">/RIGHT/</text>
<text x="301" y="281.1">Size:</text>
<text x="307.6" y="281.1">A3</text>
<text x="323" y="281.1">Date:</text>
<text x="330" y="281.1">2025-06-20</text>
<text x="386" y="281.3">Rev:</text>
<text x="392.4" y="281.3">A</text>
<text x="301" y="283.9">KiCad</text>
<text x="308.7" y="283.9">E.D.A.</text>
<text x="316.3" y="283.9">9.0.0</text>
<text x="386" y="283.9">Id:</text>
<text x="390.1" y="283.9">4/5</text>
</g>
<g font-size="1.8" fill="#840000">
<text x="35" y="11.9">1</text>
<text x="85" y="11.9">2</text>
<text x="135" y="11.9">3</text>
<text x="185" y="11.9">4</text>
<text x="235" y="11.9">5</text>
<text x="285" y="11.9">6</text>
<text x="335" y="11.9">7</text>
<text x="385" y="11.9">8</text>
<text x="10.3" y="35.9">A</text>
<text x="408.3" y="35.9">A</text>
<text x="10.3" y="85.9">B</text>
<text x="408.2" y="85.9">B</text>
<text x="10.3" y="135.9">C</text>
<text x="408.2" y="135.9">C</text>
<text x="10.3" y="185.9">D</text>
<text x="408.2" y="185.9">D</text>
<text x="10.3" y="235.9">E</text>
<text x="408.3" y="235.9">E</text>
<text x="10.3" y="285.9">F</text>
<text x="35" y="286.9">1</text>
<text x="85" y="286.9">2</text>
<text x="135" y="286.9">3</text>
<text x="185" y="286.9">4</text>
<text x="235" y="286.9">5</text>
<text x="285" y="286.9">6</text>
<text x="335" y="286.9">7</text>
<text x="385" y="286.9">8</text>
<text x="408.3" y="285.9">F</text>
</g>
<g font-size="1.8" fill="#006464">
<text x="24.3" y="32.6">USB_C_Receptacle_USB2.0_16P</text>
<text x="38.2" y="30.1">J3</text>
<text x="78.7" y="30.1">VBUS</text>
<text x="88" y="33.9">PMEG3020EH</text>
<text x="93" y="31.3">D3</text>
<text x="104.5" y="33.9">0.5A</text>
<text x="105.4" y="31.3">F4</text>
<text x="116.1" y="30.1">+5V</text>
<text x="154.2" y="31.6">+5V</text>
<text x="166.9" y="31.6">+5V</text>
<text x="186.7" y="32.6">XC6210B332MR</text>
<text x="192.9" y="30.1">U4</text>
<text x="211.7" y="31.6">+3.3V</text>
<text x="234.8" y="32.9">+1V1</text>
<text x="248.5" y="32.9">+3.3V</text>
<text x="276.8" y="32.9">+1V1</text>
<text x="364.1" y="32.9">+3.3V</text>
<text x="43.4" y="37.7">VBUS</text>
<text x="158.4" y="41.4">C100</text>
<text x="187.2" y="37.7">VIN</text>
<text x="196.5" y="37.7">VOUT</text>
<text x="239.8" y="41.6">C103</text>
<text x="253.8" y="41.6">C104</text>
<text x="271.6" y="41.6">C105</text>
<text x="281.7" y="41.6">C106</text>
<text x="298.3" y="41.6">C108</text>
<text x="308.4" y="41.6">C109</text>
<text x="318.6" y="41.6">C110</text>
<text x="328.7" y="41.6">C111</text>
<text x="338.9" y="41.6">C112</text>
<text x="349.1" y="41.6">C113</text>
<text x="359.2" y="41.6">C114</text>
<text x="369.4" y="41.6">C115</text>
<text x="44.6" y="42.8">CC1</text>
<text x="44.6" y="45.3">CC2</text>
<text x="82.9" y="47.9">USBLC6-2SC6</text>
<text x="82.9" y="45.3">U3</text>
<text x="158.4" y="43.9">47uF</text>
<text x="171.5" y="42.1">C101</text>
<text x="171.5" y="44.7">10uF</text>
<text x="187.2" y="42.8">CE</text>
<text x="195.2" y="43.9" transform="rotate(-90 195.2 43.9)">GND</text>
<text x="217.2" y="42.1">C102</text>
<text x="217.2" y="44.7">10uF</text>
<text x="239.8" y="43.9">1uF</text>
<text x="253.8" y="43.9">1uF</text>
<text x="271.6" y="43.9">0.1uF</text>
<text x="281.7" y="43.9">0.1uF</text>
<text x="298.3" y="43.9">0.1uF</text>
<text x="308.4" y="43.9">0.1uF</text>
<text x="318.6" y="43.9">0.1uF</text>
<text x="328.7" y="43.9">0.1uF</text>
<text x="338.9" y="43.9">0.1uF</text>
<text x="349.1" y="43.9">0.1uF</text>
<text x="359.2" y="43.9">0.1uF</text>
<text x="369.4" y="43.9">10uF</text>
<text x="45.5" y="50.4">D-</text>
<text x="45.5" y="52.9">D-</text>
<text x="45.5" y="55.5">D+</text>
<text x="45.5" y="58">D+</text>
<text x="154.2" y="54.2">GND</text>
<text x="166.9" y="54.2">GND</text>
<text x="192.3" y="54.2">GND</text>
<text x="212.6" y="54.2">GND</text>
<text x="235.5" y="54.2">GND</text>
<text x="249.4" y="54.2">GND</text>
<text x="277.4" y="54.2">GND</text>
<text x="365" y="54.2">GND</text>
<text x="43.3" y="65.6">SBU1</text>
<text x="32.6" y="68.8" transform="rotate(-90 32.6 68.8)">SHIELD</text>
<text x="40.2" y="68.8" transform="rotate(-90 40.2 68.8)">GND</text>
<text x="43.3" y="68.2">SBU2</text>
<text x="62.2" y="72">5.1k</text>
<text x="62.2" y="69.4">R17</text>
<text x="69.9" y="72">5.1k</text>
<text x="69.9" y="69.4">R18</text>
<text x="29.7" y="82.1">GND</text>
<text x="37.3" y="82.1">GND</text>
<text x="58.9" y="82.1">GND</text>
<text x="66.5" y="82.1">GND</text>
<text x="79.2" y="82.1">GND</text>
<text x="180.2" y="93.6">+1V1</text>
<text x="195.2" y="93.6">+3.3V</text>
<text x="166.9" y="112.6">RUN</text>
<text x="186.3" y="113.6" transform="rotate(-90 186.3 113.6)">DVDD</text>
<text x="203.2" y="112.6">GPIO0</text>
<text x="144.1" y="119">R19</text>
<text x="154.3" y="119">22R</text>
<text x="183.7" y="119.1" transform="rotate(-90 183.7 119.1)">VREG_VOUT</text>
<text x="191.4" y="114.2" transform="rotate(-90 191.4 114.2)">IOVDD</text>
<text x="193.9" y="117.1" transform="rotate(-90 193.9 117.1)">USB_VDD</text>
<text x="196.4" y="118" transform="rotate(-90 196.4 118)">ADC_AVDD</text>
<text x="199" y="116.3" transform="rotate(-90 199 116.3)">VREG_IN</text>
<text x="203.2" y="115.2">GPIO1</text>
<text x="203.2" y="117.7">GPIO2</text>
<text x="144.1" y="121.5">R20</text>
<text x="154.3" y="121.5">22R</text>
<text x="166.9" y="120.2">USB_DP</text>
<text x="166.9" y="122.8">USB_DM</text>
<text x="203.2" y="120.2">GPIO3</text>
<text x="203.2" y="122.8">GPIO4</text>
<text x="203.2" y="125.3">GPIO5</text>
<text x="321.8" y="125.3">+5V</text>
<text x="372.2" y="125.3">J5</text>
<text x="166.9" y="130.4">QSPI_SS</text>
<text x="203.2" y="127.9">GPIO6</text>
<text x="203.2" y="130.4">GPIO7</text>
<text x="331.9" y="129.1">0.5A</text>
<text x="332.8" y="126.6">F6</text>
<text x="358.3" y="127.9">USB_C_Receptacle_USB2.0_16P</text>
<text x="166.9" y="135.5">QSPI_SD0</text>
<text x="203.2" y="132.9">GPIO8</text>
<text x="203.2" y="135.5">GPIO9</text>
<text x="364.2" y="132.9">VBUS</text>
<text x="166.9" y="138">QSPI_SD1</text>
<text x="166.9" y="140.6">QSPI_SD2</text>
<text x="166.9" y="143.1">QSPI_SD3</text>
<text x="201.9" y="138">GPIO10</text>
<text x="201.9" y="140.6">GPIO11</text>
<text x="201.9" y="143.1">GPIO12</text>
<text x="328.5" y="143.1">USBLC6-2SC6</text>
<text x="338.6" y="140.6">U10</text>
<text x="364.2" y="138">CC1</text>
<text x="364.2" y="140.6">CC2</text>
<text x="166.9" y="145.6">QSPI_SCLK</text>
<text x="201.9" y="145.6">GPIO13</text>
<text x="201.9" y="148.2">GPIO14</text>
<text x="364.2" y="145.6">D-</text>
<text x="364.2" y="148.2">D-</text>
<text x="109.8" y="152">C98</text>
<text x="201.9" y="150.7">GPIO15</text>
<text x="201.9" y="153.3">GPIO16</text>
<text x="201.9" y="155.8">GPIO17</text>
<text x="364.2" y="150.7">D+</text>
<text x="364.2" y="153.3">D+</text>
<text x="109.3" y="159.6">33pF</text>
<text x="129.5" y="159.6">12MHz</text>
<text x="166.9" y="158.3">XIN</text>
<text x="201.9" y="158.3">GPIO18</text>
<text x="201.9" y="160.9">GPIO19</text>
<text x="238.7" y="159.6">VBUS</text>
<text x="364.2" y="160.9">SBU1</text>
<text x="109.8" y="164.7">C99</text>
<text x="129.5" y="164.7">Y3</text>
<text x="149.2" y="163.4">R21</text>
<text x="149.9" y="166">1k</text>
<text x="201.9" y="163.4">GPIO20</text>
<text x="201.9" y="166">GPIO21</text>
<text x="242.6" y="167.2">R25</text>
<text x="364.2" y="163.4">SBU2</text>
<text x="374.2" y="164.1" transform="rotate(-90 374.2 164.1)">GND</text>
<text x="381.9" y="164.1" transform="rotate(-90 381.9 164.1)">SHIELD</text>
<text x="109.3" y="172.3">33pF</text>
<text x="166.9" y="168.5">XOUT</text>
<text x="201.9" y="168.5">GPIO22</text>
<text x="201.9" y="171">GPIO23</text>
<text x="201.9" y="173.6">GPIO24</text>
<text x="242.6" y="169.8">5.1k</text>
<text x="104.6" y="178.7">GND</text>
<text x="114.8" y="178.7">GND</text>
<text x="130" y="178.7">GND</text>
<text x="166.9" y="178.7">SWCLK</text>
<text x="201.9" y="176.1">GPIO25</text>
<text x="242.6" y="179.9">5.1k</text>
<text x="242.6" y="177.4">R27</text>
<text x="342.1" y="177.4">GND</text>
<text x="371.3" y="177.4">GND</text>
<text x="379" y="177.4">GND</text>
<text x="166.9" y="181.2">SWD</text>
<text x="196.1" y="181.2">GPIO26_ADC0</text>
<text x="196.1" y="183.7">GPIO27_ADC1</text>
<text x="166.9" y="188.8">TESTEN</text>
<text x="188.8" y="191.3" transform="rotate(-90 188.8 191.3)">GND</text>
<text x="196.1" y="186.3">GPIO28_ADC2</text>
<text x="196.1" y="188.8">GPIO29_ADC3</text>
<text x="239.3" y="186.3">GND</text>
<text x="189.9" y="195.2">U7</text>
<text x="189.9" y="197.7">RP2040</text>
<text x="155.4" y="202.8">GND</text>
<text x="185.9" y="202.8">GND</text>
<text x="233.3" y="225.7">+3.3V</text>
<text x="262.5" y="225.7">+3.3V</text>
<text x="238.8" y="235.8">R23</text>
<text x="238.8" y="238.4">100k</text>
<text x="283" y="234.6">C107</text>
<text x="283" y="237">100nF</text>
<text x="225.4" y="240.9">R22</text>
<text x="226.1" y="243.4">1k</text>
<text x="258.3" y="246">~{CS}</text>
<text x="278.6" y="243.4">GND</text>
<text x="258.3" y="248.5">CLK</text>
<text x="258.3" y="251.1">DI(IO0)</text>
<text x="266.3" y="246.9" transform="rotate(-90 266.3 246.9)">VCC</text>
<text x="258.3" y="253.6">DO(IO1)</text>
<text x="258.3" y="256.1">IO2</text>
<text x="274.3" y="254.9">W25Q128JVPIQ</text>
<text x="274.3" y="252.3">U8</text>
<text x="58.4" y="259.9">SW66</text>
<text x="58.4" y="262.5">BOOT</text>
<text x="96.4" y="260.4">SW99</text>
<text x="96.4" y="262.9">RESET</text>
<text x="258.3" y="258.7">IO3</text>
<text x="266.3" y="262.4" transform="rotate(-90 266.3 262.4)">GND</text>
<text x="39.9" y="271.4">GND</text>
<text x="52.6" y="271.4">GND</text>
<text x="90.7" y="271.4">GND</text>
<text x="263.4" y="271.4">GND</text>
</g>
<g font-size="1.8" fill="#484848">
<text x="59.3" y="33" transform="rotate(-90 59.3 33)">POWER</text>
<text x="114.6" y="42.1">POWER</text>
<text x="85.1" y="72">POWER</text>
<text x="201.9" y="102.5">POWER</text>
<text x="333.7" y="167.2">POWER</text>
</g>
<g font-size="1.8" fill="#a90000">
<text x="50.8" y="36.6">A4</text>
<text x="50.8" y="41.7">A5</text>
<text x="183.4" y="36.6">1</text>
<text x="183.4" y="41.7">3</text>
<text x="203.8" y="36.6">5</text>
<text x="50.7" y="44.2">B5</text>
<text x="194.1" y="47.7" transform="rotate(-90 194.1 47.7)">2</text>
<text x="50.7" y="51.8">B7</text>
<text x="50.8" y="49.3">A7</text>
<text x="76.8" y="51.8">1</text>
<text x="81" y="49" transform="rotate(-90 81 49)">5</text>
<text x="84.4" y="51.8">6</text>
<text x="50.7" y="56.9">B6</text>
<text x="50.8" y="54.4">A6</text>
<text x="76.8" y="54.4">3</text>
<text x="81" y="59.1" transform="rotate(-90 81 59.1)">2</text>
<text x="84.4" y="54.4">4</text>
<text x="50.8" y="64.5">A8</text>
<text x="50.7" y="67.1">B8</text>
<text x="31.5" y="73.7" transform="rotate(-90 31.5 73.7)">S1</text>
<text x="39.1" y="73.6" transform="rotate(-90 39.1 73.6)">A1</text>
<text x="182.6" y="107.4" transform="rotate(-90 182.6 107.4)">45</text>
<text x="185.2" y="107.4" transform="rotate(-90 185.2 107.4)">23</text>
<text x="190.2" y="106.8" transform="rotate(-90 190.2 106.8)">1</text>
<text x="192.8" y="107.4" transform="rotate(-90 192.8 107.4)">48</text>
<text x="195.3" y="107.4" transform="rotate(-90 195.3 107.4)">43</text>
<text x="197.9" y="107.4" transform="rotate(-90 197.9 107.4)">44</text>
<text x="163.2" y="111.5">26</text>
<text x="210.7" y="111.5">2</text>
<text x="163.2" y="119.1">47</text>
<text x="210.7" y="114">3</text>
<text x="210.7" y="116.6">4</text>
<text x="210.7" y="119.1">5</text>
<text x="163.2" y="121.7">46</text>
<text x="210.7" y="121.7">6</text>
<text x="210.7" y="124.2">7</text>
<text x="163.2" y="129.3">56</text>
<text x="210.1" y="131.8">11</text>
<text x="210.7" y="126.7">8</text>
<text x="210.7" y="129.3">9</text>
<text x="359.4" y="131.8">A4</text>
<text x="163.2" y="134.4">53</text>
<text x="163.2" y="136.9">55</text>
<text x="210.1" y="134.4">12</text>
<text x="210.1" y="136.9">13</text>
<text x="359.4" y="136.9">A5</text>
<text x="163.2" y="139.4">54</text>
<text x="163.2" y="142">51</text>
<text x="210.1" y="139.4">14</text>
<text x="210.1" y="142">15</text>
<text x="359.3" y="139.4">B5</text>
<text x="163.2" y="144.5">52</text>
<text x="210.1" y="144.5">16</text>
<text x="210.1" y="147.1">17</text>
<text x="210.1" y="149.6">18</text>
<text x="339.7" y="147.1">6</text>
<text x="339.7" y="149.6">4</text>
<text x="343.9" y="144.2" transform="rotate(-90 343.9 144.2)">5</text>
<text x="347.3" y="147.1">1</text>
<text x="347.3" y="149.6">3</text>
<text x="359.3" y="147.1">B7</text>
<text x="359.4" y="144.5">A7</text>
<text x="359.4" y="149.6">A6</text>
<text x="210.1" y="152.1">27</text>
<text x="210.1" y="154.7">28</text>
<text x="343.9" y="154.4" transform="rotate(-90 343.9 154.4)">2</text>
<text x="359.3" y="152.1">B6</text>
<text x="119.3" y="161">4</text>
<text x="124.2" y="158.8" transform="rotate(-90 124.2 158.8)">1</text>
<text x="128.2" y="161">2</text>
<text x="163.2" y="157.2">20</text>
<text x="210.1" y="157.2">29</text>
<text x="210.1" y="159.8">30</text>
<text x="359.4" y="159.8">A8</text>
<text x="124.2" y="165.2" transform="rotate(-90 124.2 165.2)">3</text>
<text x="163.2" y="167.4">21</text>
<text x="210.1" y="162.3">31</text>
<text x="210.1" y="164.8">32</text>
<text x="210.1" y="167.4">34</text>
<text x="359.3" y="162.3">B8</text>
<text x="210.1" y="169.9">35</text>
<text x="210.1" y="172.5">36</text>
<text x="373.1" y="168.9" transform="rotate(-90 373.1 168.9)">A1</text>
<text x="380.7" y="169" transform="rotate(-90 380.7 169)">S1</text>
<text x="163.2" y="177.5">24</text>
<text x="210.1" y="175">37</text>
<text x="163.2" y="180.1">25</text>
<text x="210.1" y="180.1">38</text>
<text x="210.1" y="182.6">39</text>
<text x="210.1" y="185.2">40</text>
<text x="163.2" y="187.7">19</text>
<text x="210.1" y="187.7">41</text>
<text x="187.7" y="195" transform="rotate(-90 187.7 195)">57</text>
<text x="255.8" y="244.9">1</text>
<text x="265.2" y="242" transform="rotate(-90 265.2 242)">8</text>
<text x="255.8" y="247.4">6</text>
<text x="255.8" y="249.9">5</text>
<text x="255.8" y="252.5">2</text>
<text x="255.8" y="255">3</text>
<text x="255.8" y="257.6">7</text>
<text x="265.2" y="264.9" transform="rotate(-90 265.2 264.9)">4</text>
</g>
<g font-size="1.8" fill="#0f0f0f">
<text x="63.5" y="51.8">D-</text>
<text x="91.2" y="51.8">USB_D-</text>
<text x="63.5" y="54.3">D+</text>
<text x="91.2" y="54.3">USB_D+</text>
<text x="149.9" y="111.5">RUN</text>
<text x="129.5" y="119.1">USB_D+</text>
<text x="129.5" y="121.7">USB_D-</text>
<text x="148.6" y="129.3">QSPI_SS</text>
<text x="148.6" y="134.4">QSPI_SD0</text>
<text x="148.6" y="136.9">QSPI_SD1</text>
<text x="148.6" y="142">QSPI_SD3</text>
<text x="148.6" y="139.4">QSPI_SD2</text>
<text x="148.6" y="144.5">QSPI_SCLK</text>
<text x="229.3" y="172.5">VBUS_LV</text>
<text x="213.4" y="244.8">USB_BOOT</text>
<text x="241.3" y="244.8">QSPI_SS</text>
<text x="241.3" y="247.4">QSPI_SCLK</text>
<text x="241.3" y="249.9">QSPI_SD0</text>
<text x="41.9" y="252.5">USB_BOOT</text>
<text x="80" y="252.5">RUN</text>
<text x="241.3" y="255">QSPI_SD2</text>
<text x="241.3" y="257.5">QSPI_SD3</text>
<text x="241.3" y="252.5">QSPI_SD1</text>
</g>
<g font-size="1.8" fill="#0000c2">
<text x="236.2" y="58.2">RP2040</text>
<text x="244.8" y="58.2">VREG IN/OUT</text>
<text x="269.2" y="58.2">RP2040</text>
<text x="277.8" y="58.2">DVDD</text>
<text x="312.4" y="56.9">RP2040</text>
<text x="321" y="56.9">IOVDD,</text>
<text x="328.3" y="56.9">USBCDD,</text>
<text x="337.7" y="56.9">ADCVDD</text>
<text x="214.6" y="252.5">CLOSE TO FLASH CHIP</text>
</g>
<g font-size="1.8" fill="#725600">
<text x="214.7" y="112.6">SW14</text>
<text x="214.7" y="115.2">SW8</text>
<text x="214.7" y="117.7">SW5</text>
<text x="214.7" y="125.3">SW13</text>
<text x="214.7" y="120.2">SW4</text>
<text x="214.7" y="122.8">SW3</text>
<text x="214.7" y="127.9">SW7</text>
<text x="214.7" y="135.5">SW1</text>
<text x="214.7" y="132.9">SW2</text>
<text x="214.7" y="140.6">SW12</text>
<text x="214.7" y="138">SW6</text>
<text x="221.1" y="143.1">USART_TX</text>
<text x="221.1" y="145.6">USART_RX</text>
<text x="317.1" y="148.2">B2B_USART_RXD</text>
<text x="214.7" y="153.3">SW18</text>
<text x="214.7" y="155.8">SW19</text>
<text x="317.4" y="150.7">B2B_USART_TXD</text>
<text x="214.7" y="158.3">SW20</text>
<text x="214.7" y="160.9">ENC2_A</text>
<text x="214.7" y="166">SW17</text>
<text x="214.7" y="163.4">ENC2_B</text>
<text x="214.7" y="168.5">ENC1_A</text>
<text x="214.7" y="171">ENC1_B</text>
<text x="214.7" y="176.1">SW11</text>
<text x="214.7" y="183.7">SW10</text>
<text x="214.7" y="181.2">SW16</text>
<text x="214.7" y="188.8">SW15</text>
<text x="214.7" y="186.3">SW9</text>
</g>
<g font-size="1.8" fill="#989898">
<text x="44.3" y="262.4">DNP</text>
<text x="44.3" y="260">C71</text>
</g>
</svg>
